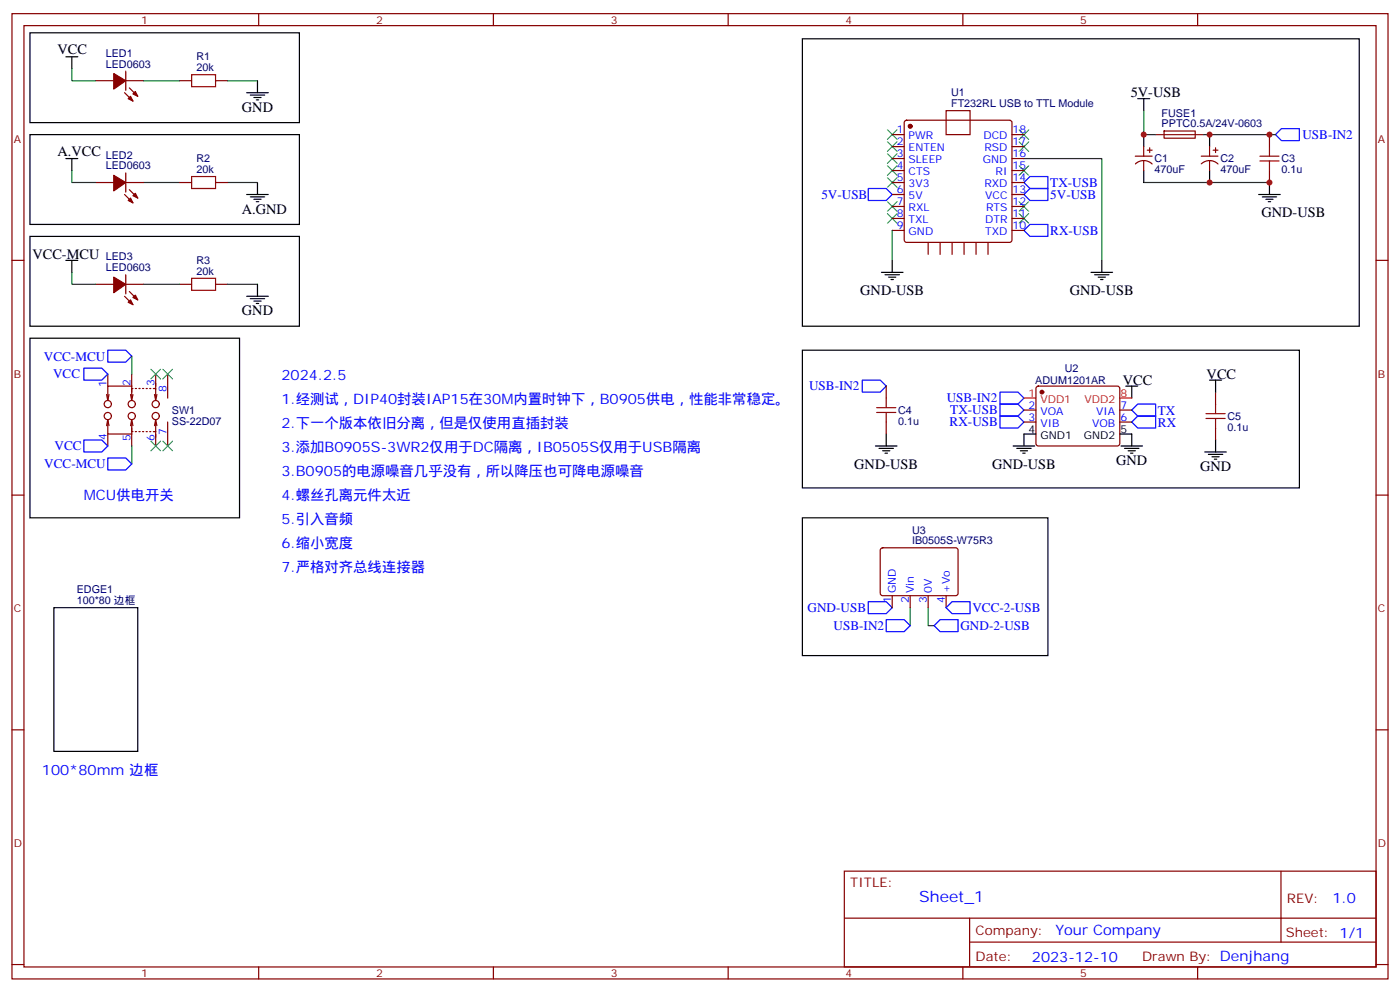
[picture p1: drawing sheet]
<svg xmlns="http://www.w3.org/2000/svg" width="412mm" height="292mm" viewBox="0 0 412 292" stroke-linecap="round" stroke-linejoin="round" font-family="sans-serif">
<g fill="none" stroke="#870000" stroke-width=".35">
<path d="M3.5 4h405.4v284.4h-405.4zM7.1 7.5h398.2v277.3h-398.2zM76.2 4v3.5M145.3 4v3.5M214.5 4v3.5M283.6 4v3.5M352.8 4v3.5M28.2 23.8h5.3M36.7 27.3l2.5 2.5M37 21v5.6M37 23.8h5.3M38.1 25.9l2.5 2.5"/>
<path d="M52.9 23.8h3.5M63.5 23.8h3.5M262.8 39.7h3.5M266.6 35.6l.5-.2h30.3l.5 .2 .2 .5v34.6l-.2 .5-.5 .2h-30.3l-.5-.2-.3-.5v-34.6zM278.7 32.6h7.1v7.1h-7.1zM298.1 39.7h3.5M342.9 38.6h9.1l.1 2.1h-9.2zM373.9 39.7v3.5M28.2 53.8h5.3M36.7 57.3l2.5 2.5M37 50.9v5.7M37 53.8h5.3"/>
<path d="M38.1 55.9l2.5 2.4M52.9 53.8h3.5M63.5 53.8h3.5M262.8 53.8h3.5M262.8 43.2h3.5M262.8 46.7h3.5M262.8 50.2h3.5M262.8 57.3h3.5M298.1 53.8h3.5M298.1 43.2h3.5M298.1 46.7h3.5M298.1 50.2h3.5"/>
<path d="M298.1 57.3h3.5M334.4 46h5M334.5 48.3a3.5 3.5 0 0 1 4.9 0M336.9 43.2v2.8M336.9 47.4v2.8M338 44.2h1.4M338.7 43.5v1.4M353.8 46h5M353.9 48.3a3.5 3.5 0 0 1 4.9 0M356.3 43.2v2.8M356.3 47.4v2.8M357.4 44.2h1.4"/>
<path d="M358.1 43.5v1.4M373.9 50.2v3.6M3.5 76.7h3.6M262.8 60.8h3.5M262.8 64.3h3.5M262.8 67.9h3.5M273.4 71.4v3.5M276.9 71.4v3.5M280.5 71.4v3.5M284 71.4v3.5M287.5 71.4v3.5M291 71.4v3.5"/>
<path d="M298.1 60.8h3.5M298.1 64.3h3.5M298.1 67.9h3.5M405.3 76.7h3.6M28.2 83.7h5.3M36.7 87.3l2.5 2.4M37 80.9v5.7M37 83.7h5.3M38.1 85.9l2.5 2.4M52.9 83.7h3.5M63.5 83.7h3.5M31.4 116.2l.3 1.8"/>
<path d="M31.7 110.2v3.5M32.1 116.2l-.4 1.8M38.5 116.2l.3 1.8 .4-1.8M38.8 113.7h-7.1v4.3M38.8 110.2v5.3M39.2 114.4h-.4v2.9M39.9 114.4h.3M40.9 114.4h.4M42 114.4h.3M43 114.4h.4M44.1 114.4h.3M45.2 114.4h.7v2.9"/>
<path d="M45.5 116.2l.4 1.8 .3-1.8M45.9 110.2v4.4M49.4 110.2v7.1M261.1 113.7v3.6M305.4 113.9l.5-.2h23.2l.5 .2 .2 .5v16.5l-.7 .5-23.5-.1-.4-.6v-16.3zM358.1 115.5v3.5M31.7 123.6v4.2h7.1M31.7 127.8v3.6M31.7 123.6l.4 1.8M31.7 123.6l-.3 1.8M38.5 125.4l.3-1.8 .4 1.8M38.8 124.3v2.8h.4"/>
<path d="M38.8 126.1v5.3M39.9 127.1h.3M40.9 127.1h.4M42 127.1h.3M43 127.1h.4M44.1 127.1h.3M45.5 125.4l.4-1.8 .3 1.8M45.9 124.3v2.8h-.7M45.9 127v4.4M49.4 124.3v7.1M261.1 124.3v3.5M301.6 120.8h3.6"/>
<path d="M301.6 124.3h3.6M329.8 120.8h3.6M329.8 124.3h3.6M358.1 126.1v3.5M3.5 145.8h3.6M405.3 145.8h3.6M259.5 161.6l.5-.2h21.8l.4 .7v12.9l-.7 .5-21.8-.1-.4-.6v-12.7zM262.8 175.5v3.5M268.1 175.5v3.5M273.4 175.5v3.5M278.7 175.5v3.5M3.5 215h3.6"/>
<path d="M405.3 215h3.6M248.7 256.6h156.6v28.2h-156.6zM377.3 256.6v20.9M248.7 270.5h156.5M285.6 277.5h119.6M285.6 270.5v14.1M3.5 284.1h3.6M76.2 284.8v3.6M145.3 284.8v3.6M214.5 284.8v3.6M283.6 284.8v3.6M352.8 284.8v3.6"/>
<path d="M405.3 284.1h3.6"/>
<circle cx="31.7" cy="119" r="1.06"/>
<circle cx="38.8" cy="119" r="1.06"/>
<circle cx="45.9" cy="119" r="1.06"/>
<circle cx="31.7" cy="122.6" r="1.06"/>
<circle cx="38.8" cy="122.6" r="1.06"/>
<circle cx="45.9" cy="122.6" r="1.06"/>
</g>
<g fill="none" stroke="#000" stroke-width=".35">
<path d="M8.8 9.7h79.4v26.4h-79.4zM19.4 16.7h3.5M21.2 16.7v3.5M236.4 11.4h164v84.7h-164zM8.8 39.7h79.4v26.4h-79.4zM72.7 27.3h6.3M73.7 28h4.3M74.8 28.7h2.1M75.5 29.4h.7M75.8 23.8v3.5M335.1 29.1h3.6M336.9 29.1v3.5"/>
<path d="M336.9 39.7v3.5M356.3 39.7v3.5M19.4 46.7h3.5M21.2 46.7v3.5M72.7 57.3h6.3M73.7 58h4.3M74.8 58.7h2.1M75.5 59.4h.7M75.8 53.8v3.5M336.9 50.2v3.6M356.3 50.2v3.6M370.8 57.3h6.3"/>
<path d="M371.8 58h4.3M372.9 58.7h2.1M373.6 59.4h.7M373.9 53.8v3.5M8.8 69.6h79.4v26.5h-79.4zM19.4 76.7h3.5M21.2 76.7v3.5M262.8 76.7v3.5M324.6 76.7v3.5M8.8 99.6h61.8v52.9h-61.8zM72.7 87.3h6.3M73.7 88h4.3"/>
<path d="M74.8 88.7h2.1M75.5 89.4h.7M75.8 83.7v3.6M259.6 80.2h6.4M260.7 80.9h4.2M261.8 81.6h2.1M262.5 82.3h.7M321.4 80.2h6.3M322.4 80.9h4.3M323.5 81.6h2.1M324.2 82.3h.7M236.4 103.2h146.4v40.5h-146.4z"/>
<path d="M331.6 113.7h3.5M333.4 113.7v3.6M356.3 112h3.5M358.1 112v3.5M257.9 131.4h6.3M258.9 132.1h4.3M260 132.8h2.1M260.7 133.5h.7M261.1 127.8v3.6M298.4 131.4h6.4M299.5 132.1h4.2M300.6 132.8h2.1"/>
<path d="M301.3 133.5h.7M305.2 127.8h-3.6v3.6M329.8 127.8h3.6v3.6M330.2 131.4h6.3M331.3 132.1h4.2M332.3 132.8h2.1M333 133.5h.7M354.9 133.1h6.3M356 133.8h4.2M357 134.5h2.1M357.7 135.3h.7M358.1 129.6v3.5"/>
<path d="M236.4 152.5h72.3v40.6h-72.3zM15.9 179h24.7v42.3h-24.7z"/>
</g>
<g fill="#870000" stroke="#870000" stroke-width=".35">
<path d="M33.5 21.7l3.5 2.1-3.5 2.4z"/>
<path d="M38.5 28.4l.7 1.4-1.5-.7z"/>
<path d="M39.2 27.7l.7-.7 .7 1.4z"/>
<path d="M33.5 51.6l3.5 2.2-3.5 2.4z"/>
<path d="M37.7 59.1l.8-.8 .7 1.5z"/>
<path d="M39.2 57.6l.7-.7 .7 1.4z"/>
<path d="M33.5 81.6l3.5 2.1-3.5 2.5z"/>
<path d="M37.7 89l.8-.7 .7 1.4z"/>
<path d="M39.9 86.9l.7 1.4-1.4-.7z"/>
<circle cx="268.1" cy="37.2" r=".53"/>
<circle cx="306.9" cy="115.5" r=".53"/>
</g>
<g fill="none" stroke="#a10000" stroke-width=".35">
<path d="M56.4 22h7.1v3.5h-7.1zM56.4 52h7.1v3.5h-7.1zM371.1 47.4h5.7M371.1 46h5.7M373.9 43.2v2.8M373.9 47.4v2.8M56.4 82h7.1v3.5h-7.1zM261.1 117.3v2.8M358.1 119v2.8M258.2 121.5h5.7M258.2 120.1h5.7M261.1 121.5v2.8"/>
<path d="M355.2 123.3h5.7M355.2 121.8h5.7M358.1 123.3v2.8"/>
</g>
<g fill="none" stroke="#008700" stroke-width=".35">
<path d="M21.2 20.2v3.6h7M42.3 23.8h10.6M67 23.8h8.8M336.9 32.6v7.1h3.5M354.5 39.7h21.2M21.2 50.2v3.6h7M42.3 53.8h10.6M67 53.8h8.8M301.6 46.7h23v30M336.9 53.8h37M262.8 67.9v8.8M21.2 80.2v3.5h7"/>
<path d="M42.3 83.7h10.6M67 83.7h8.8M38.8 104.9v5.3M38.8 131.4v5.3M268.1 179v5.3M273.4 179v5.3h1.8"/>
</g>
<g fill="none" stroke="#3c3" stroke-width=".35">
<path d="M261.4 38.2l2.8 2.9M264.2 38.2l-2.8 2.9M300.2 38.2l2.8 2.9M303 38.2l-2.8 2.9M261.4 41.8l2.8 2.8M261.4 45.3l2.8 2.8M261.4 48.8l2.8 2.8M261.4 52.4l2.8 2.8M261.4 59.4l2.8 2.8M264.2 41.8l-2.8 2.8M264.2 45.3l-2.8 2.8M264.2 48.8l-2.8 2.8"/>
<path d="M264.2 52.4l-2.8 2.8M264.2 59.4l-2.8 2.8M300.2 41.8l2.8 2.8M300.2 48.8l2.8 2.8M300.2 59.4l2.8 2.8M303 41.8l-2.8 2.8M303 48.8l-2.8 2.8M303 59.4l-2.8 2.8M261.4 62.9l2.8 2.9M264.2 62.9l-2.8 2.9M300.2 62.9l2.8 2.9M303 62.9l-2.8 2.9"/>
<path d="M44.4 108.8l2.9 2.8M47.3 108.8l-2.9 2.8M48 108.8l2.8 2.8M50.8 108.8l-2.8 2.8M44.4 130l2.9 2.8M47.3 130l-2.9 2.8M48 130l2.8 2.8M50.8 130l-2.8 2.8"/>
</g>
<g fill="none" stroke="#00f" stroke-width=".35">
<path d="M375.7 39.7l1.8-1.8h5.3v3.5h-5.3zM255.8 55.5h5.3l1.7 1.8-1.7 1.8h-5.3zM303.4 55.5h5.3v3.6h-5.3l-1.8-1.8zM303.4 52h5.3v3.5h-5.3l-1.8-1.7zM301.6 67.9l1.8-1.8h5.3v3.5h-5.3zM24.7 108.4h5.3l1.7 1.8-1.7 1.8h-5.3zM31.7 103.2h5.3l1.8 1.7-1.8 1.8h-5.3zM254 112h5.3l1.8 1.7-1.8 1.8h-5.3zM294.6 115.5h5.3l1.7 1.8-1.7 1.7h-5.3zM294.6 119h5.3l1.7 1.8-1.7 1.8h-5.3zM335.1 119h5.3v3.6h-5.3l-1.7-1.8zM24.7 129.6h5.3l1.7 1.8-1.7 1.7h-5.3z"/>
<path d="M31.7 134.9h5.3l1.8 1.8-1.8 1.7h-5.3zM294.6 122.6h5.3l1.7 1.7-1.7 1.8h-5.3zM335.1 122.6h5.3v3.5h-5.3l-1.7-1.8zM255.8 177.2h5.3l1.7 1.8-1.7 1.8h-5.3zM278.7 179l1.8-1.8h5.3v3.6h-5.3zM261.1 182.5h5.2l1.8 1.8-1.8 1.8h-5.2zM275.2 184.3l1.7-1.8h5.3v3.6h-5.3z"/>
</g>
<path d="M340.4 39.7h14.1" fill="none" stroke="#8c2424" stroke-width=".35"/>
<path d="M301.6 117.3h3.6M329.8 117.3h3.6" fill="none" stroke="#f00" stroke-width=".35"/>
<g fill="#c00">
<circle cx="373.9" cy="53.8" r=".88"/>
<circle cx="373.9" cy="39.7" r=".88"/>
<circle cx="356.3" cy="39.7" r=".88"/>
<circle cx="336.9" cy="39.7" r=".88"/>
<circle cx="356.3" cy="53.8" r=".88"/>
</g>
<text font-size="4.6" fill="#00f" x="270.8" y="265.6">Sheet_1</text>
<g font-size="4.2">
<text x="16.9" y="16">VCC</text>
<text x="333.1" y="28.7">5V-USB</text>
<text x="71.3" y="32.9">GND</text>
<text x="16.9" y="46">A.VCC</text>
<text x="71.3" y="62.9">A.GND</text>
<text x="371.6" y="64">GND-USB</text>
<text x="9.5" y="76.3">VCC-MCU</text>
<text x="253.4" y="86.9">GND-USB</text>
<text x="315.1" y="86.9">GND-USB</text>
<text x="71.3" y="92.9">GND</text>
<text x="330.8" y="113.4">VCC</text>
<text x="355.4" y="111.6">VCC</text>
<text x="328.8" y="137">GND</text>
<text x="251.6" y="138.1">GND-USB</text>
<text x="292.2" y="138.1">GND-USB</text>
<text x="353.5" y="138.8">GND</text>
</g>
<g font-size="4.2" fill="#00f">
<text x="82.9" y="112">2024.2.5</text>
<text x="82.9" y="119">1.经测试，DIP40封装IAP15在30M内置时钟下，B0905供电，性能非常稳定。</text>
<text x="82.9" y="126.1">2.下一个版本依旧分离，但是仅使用直插封装</text>
<text x="82.9" y="133.1">3.添加B0905S-3WR2仅用于DC隔离，IB0505S仅用于USB隔离</text>
<text x="82.9" y="140.2">3.B0905的电源噪音几乎没有，所以降压也可降电源噪音</text>
<text x="24.7" y="147.2">MCU供电开关</text>
<text x="82.9" y="147.2">4.螺丝孔离元件太近</text>
<text x="82.9" y="154.3">5.引入音频</text>
<text x="82.9" y="161.4">6.缩小宽度</text>
<text x="82.9" y="168.4">7.严格对齐总线连接器</text>
<text x="12.3" y="228.4">100*80mm 边框</text>
<text x="392.5" y="265.9">1.0</text>
<text x="310.9" y="275.4">Your Company</text>
<text x="304" y="283.2">2023-12-10</text>
</g>
<g font-size="3.9" fill="#00f">
<text x="383.6" y="40.9">USB-IN2</text>
<text x="241.9" y="58.5">5V-USB</text>
<text x="309.4" y="58.5">5V-USB</text>
<text x="309.4" y="55">TX-USB</text>
<text x="309.4" y="69.1">RX-USB</text>
<text x="12.9" y="106.3">VCC-MCU</text>
<text x="15.7" y="111.5">VCC</text>
<text x="238.3" y="114.9">USB-IN2</text>
<text x="278.9" y="118.5">USB-IN2</text>
<text x="279.7" y="125.6">RX-USB</text>
<text x="279.9" y="122.1">TX-USB</text>
<text x="341.1" y="122.4">TX</text>
<text x="341.1" y="125.9">RX</text>
<text x="13" y="137.9">VCC-MCU</text>
<text x="16.1" y="132.6">VCC</text>
<text x="237.9" y="180.3">GND-USB</text>
<text x="245.6" y="185.6">USB-IN2</text>
<text x="282.9" y="185.6">GND-2-USB</text>
<text x="286.5" y="180.3">VCC-2-USB</text>
</g>
<g font-size="3.9" fill="#800">
<text x="250.5" y="261.2">TITLE:</text>
<text x="379.1" y="265.9">REV:</text>
<text x="287.4" y="275.4">Company:</text>
<text x="378.7" y="276">Sheet: 1/1</text>
<text x="287.4" y="283.1">Date:</text>
<text x="336.4" y="283.2">Drawn By: Denjhang</text>
</g>
<g font-size="3.2" fill="#800">
<text x="41.6" y="7">1</text>
<text x="110.8" y="7">2</text>
<text x="179.9" y="7">3</text>
<text x="249.1" y="7">4</text>
<text x="318.2" y="7">5</text>
<text x="4.1" y="42.1">A</text>
<text x="405.9" y="42.1">A</text>
<text x="4.1" y="111.3">B</text>
<text x="405.9" y="111.3">B</text>
<text x="4.1" y="180.4">C</text>
<text x="405.9" y="180.4">C</text>
<text x="4.1" y="249.6">D</text>
<text x="405.9" y="249.6">D</text>
<text x="41.6" y="287.8">1</text>
<text x="110.8" y="287.8">2</text>
<text x="179.9" y="287.8">3</text>
<text x="249.1" y="287.8">4</text>
<text x="318.2" y="287.8">5</text>
</g>
<g font-size="3.2" fill="#000080">
<text x="31.2" y="16.7">LED1</text>
<text x="57.9" y="17.8">R1</text>
<text x="31.2" y="19.9">LED0603</text>
<text x="57.9" y="21">20k</text>
<text x="280.2" y="28.4">U1</text>
<text x="280.2" y="31.5">FT232RL USB to TTL Module</text>
<text x="342.2" y="34.3">FUSE1</text>
<text x="342.2" y="37.5">PPTC0.5A/24V-0603</text>
<text x="31.2" y="46.7">LED2</text>
<text x="57.9" y="47.8">R2</text>
<text x="340.1" y="47.8">C1</text>
<text x="359.5" y="47.8">C2</text>
<text x="377.5" y="47.8">C3</text>
<text x="31.2" y="49.9">LED0603</text>
<text x="57.9" y="50.9">20k</text>
<text x="340.1" y="51">470uF</text>
<text x="359.5" y="51">470uF</text>
<text x="377.5" y="51">0.1u</text>
<text x="31.2" y="76.7">LED3</text>
<text x="57.9" y="77.8">R3</text>
<text x="31.2" y="79.9">LED0603</text>
<text x="57.9" y="80.9">20k</text>
<text x="305" y="113.1">ADUM1201AR</text>
<text x="313.6" y="109.6">U2</text>
<text x="50.6" y="125.1">SS-22D07</text>
<text x="50.6" y="121.9">SW1</text>
<text x="264.6" y="125.1">0.1u</text>
<text x="264.6" y="121.9">C4</text>
<text x="361.6" y="123.7">C5</text>
<text x="361.6" y="126.9">0.1u</text>
<text x="268.7" y="160.3">IB0505S-W75R3</text>
<text x="268.7" y="157.2">U3</text>
<text x="22.6" y="177.9">100*80 边框</text>
<text x="22.6" y="174.7">EDGE1</text>
</g>
<g font-size="3.2" fill="#00f">
<text x="264.2" y="39.3">1</text>
<text x="267.7" y="41.1">PWR</text>
<text x="289.7" y="41.1">DCD</text>
<text x="298.3" y="39.3">18</text>
<text x="264.2" y="46.4">3</text>
<text x="264.2" y="42.8">2</text>
<text x="267.7" y="44.6">ENTEN</text>
<text x="290" y="44.6">RSD</text>
<text x="298.3" y="42.8">17</text>
<text x="298.3" y="46.4">16</text>
<text x="264.2" y="53.4">5</text>
<text x="264.2" y="49.9">4</text>
<text x="267.7" y="51.6">CTS</text>
<text x="267.7" y="48.1">SLEEP</text>
<text x="289.5" y="48.1">GND</text>
<text x="293.3" y="51.6">RI</text>
<text x="298.3" y="49.9">15</text>
<text x="298.3" y="53.4">14</text>
<text x="264.2" y="56.9">6</text>
<text x="267.7" y="58.7">5V</text>
<text x="267.7" y="55.2">3V3</text>
<text x="290" y="55.2">RXD</text>
<text x="290.2" y="58.7">VCC</text>
<text x="298.3" y="56.9">13</text>
<text x="264.2" y="64">8</text>
<text x="264.2" y="60.5">7</text>
<text x="267.7" y="65.8">TXL</text>
<text x="267.7" y="62.2">RXL</text>
<text x="290.2" y="65.8">DTR</text>
<text x="290.5" y="62.2">RTS</text>
<text x="298.3" y="60.5">12</text>
<text x="298.3" y="64">11</text>
<text x="264.2" y="67.5">9</text>
<text x="267.7" y="69.3">GND</text>
<text x="290.2" y="69.3">TXD</text>
<text x="298.3" y="67.5">10</text>
<text x="38.5" y="113.7" transform="rotate(-90 38.5 113.7)">2</text>
<text x="45.5" y="113.7" transform="rotate(-90 45.5 113.7)">3</text>
<text x="31.4" y="114.1" transform="rotate(-90 31.4 114.1)">1</text>
<text x="49" y="115.5" transform="rotate(-90 49 115.5)">8</text>
<text x="303" y="120.4">2</text>
<text x="303" y="124">3</text>
<text x="306.5" y="122.2">VOA</text>
<text x="306.5" y="125.7">VIB</text>
<text x="321.7" y="125.7">VOB</text>
<text x="322.9" y="122.2">VIA</text>
<text x="330" y="124">6</text>
<text x="330" y="120.4">7</text>
<text x="31.4" y="129.5" transform="rotate(-90 31.4 129.5)">4</text>
<text x="38.5" y="129.9" transform="rotate(-90 38.5 129.9)">5</text>
<text x="45.5" y="129.9" transform="rotate(-90 45.5 129.9)">6</text>
<text x="49" y="128.1" transform="rotate(-90 49 128.1)">7</text>
<text x="262.5" y="177.5" transform="rotate(-90 262.5 177.5)">1</text>
<text x="263.9" y="174.8" transform="rotate(-90 263.9 174.8)">GND</text>
<text x="267.8" y="177.5" transform="rotate(-90 267.8 177.5)">2</text>
<text x="269.2" y="174.8" transform="rotate(-90 269.2 174.8)">Vin</text>
<text x="273" y="177.5" transform="rotate(-90 273 177.5)">3</text>
<text x="274.5" y="174.8" transform="rotate(-90 274.5 174.8)">0V</text>
<text x="278.3" y="177.5" transform="rotate(-90 278.3 177.5)">4</text>
<text x="279.8" y="174.8" transform="rotate(-90 279.8 174.8)">+Vo</text>
</g>
<g font-size="3.2" fill="#f00">
<text x="303" y="116.9">1</text>
<text x="306.5" y="118.7">VDD1</text>
<text x="319.5" y="118.7">VDD2</text>
<text x="330" y="116.9">8</text>
</g>
<g font-size="3.2">
<text x="303" y="127.5">4</text>
<text x="306.5" y="129.3">GND1</text>
<text x="319.2" y="129.3">GND2</text>
<text x="330" y="127.5">5</text>
</g>
</svg>
